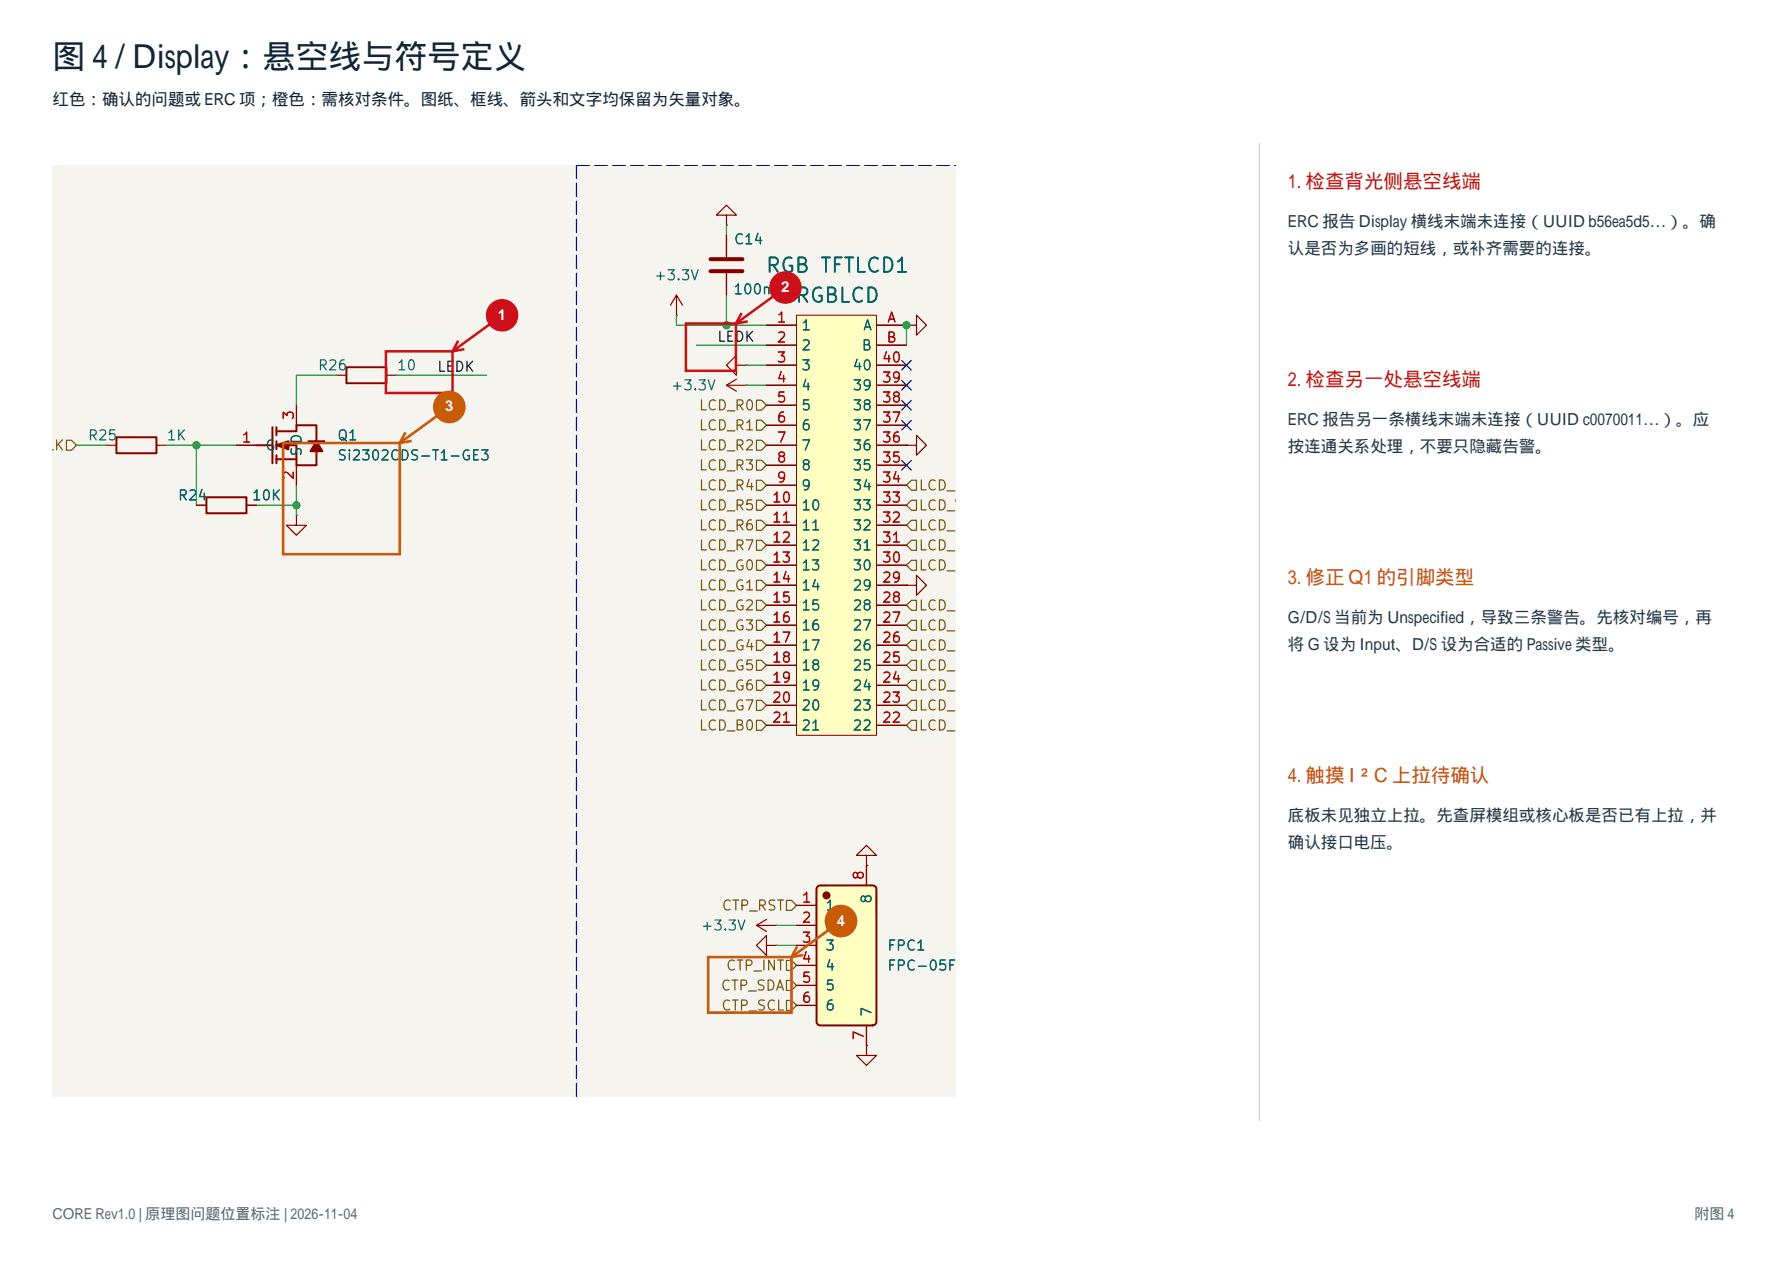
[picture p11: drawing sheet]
<svg xmlns="http://www.w3.org/2000/svg" width="420mm" height="297mm" viewBox="0 0 420 297" stroke-linecap="round" stroke-linejoin="round" font-family="sans-serif">
<path d="M12.3 38.8h212.3v218.8h-212.3z" fill="#f5f4ef" stroke="#f5f4ef" stroke-width=".24"/>
<path d="M27.4 102.7h9.4v3.8h-9.4zM48.5 116.8h9.4v3.8h-9.4z" fill="none" stroke="#840000" stroke-width=".47"/>
<path d="M25 104.6h2.4M36.8 104.6h2.3M46.2 118.7h2.3M57.9 118.7h2.4M177.8 217.4l2.3 1.4M177.8 217.4h4.7M180.1 216l-2.3 1.4M182.5 217.4h.1M203.6 201h-2.3l2.3-2.4 2.4 2.4h-2.4v2.3M203.6 203.3h.1" fill="none" stroke="#840000" stroke-width=".28"/>
<path d="M192.2 208.3l.5-.2 12.4-.1 .5 .2 .3 .4 .1 31.4a.94 .94 0 0 1-.9 .9h-12.3l-.5-.1-.3-.4-.1-31.4z" fill="#ffffc2"/>
<g fill="#840000" stroke="#840000" stroke-width=".47">
<path d="M65 104.6l2.8-.9v1.9z"/>
<path d="M74.4 103.7l1.4 2.3h-2.8z"/>
<circle cx="194.2" cy="210.4" r=".71"/>
</g>
<path d="M81.4 86.3h9.4v3.7h-9.4zM60.3 104.6h3.7M64 100.4v8.4M65 101.3h4.7v-1.4h4.7v3.8M65 104.6h4.7v4.7h4.7v-3.3M65 100.4v1.9M65 103.7v1.9M65 107v1.8M65 107.9h4.7M72.5 103.7h3.8M192.2 208.3l.5-.2 12.4-.1 .5 .2 .3 .4 .1 31.4a.94 .94 0 0 1-.9 .9h-12.3l-.5-.1-.3-.4-.1-31.4z" fill="none" stroke="#840000" stroke-width=".47"/>
<g fill="none" stroke="#840000" stroke-width=".28">
<path d="M170.7 50.6h-2.3l2.3-2.4 2.4 2.4h-2.4v2.3M170.7 52.9h.1M170.7 55.3v5.1M159 74.1h.1M159 69.4l-1.4 2.3M159 69.4l1.4 2.3M159 69.4v4.7M170.7 64.2v5.2M213 76.4h2.4v2.4l2.4-2.4-2.4-2.3v2.3M213 76.4h.1M69.7 95.2v4.7M79.1 88.2h2.3"/>
<path d="M90.8 88.2h2.4M55.6 104.6h4.7M69.7 109.3v4.7M69.7 121.1v2.3h-2.4l2.4 2.4 2.3-2.4h-2.3M69.7 121.1h.1M187.2 212.7h4.7M187.2 217.4h4.7M203.6 203.3v4.7M187.2 222.1h4.7M187.2 226.8h4.7M187.2 231.5h4.7M187.2 236.2h4.7"/>
<path d="M203.6 245.6v2.4h-2.3l2.3 2.3 2.4-2.3h-2.4M203.6 245.6h.1M203.6 240.9v4.7"/>
</g>
<path d="M167 60.9h7.5M167 63.7h7.5" fill="none" stroke="#840000" stroke-width=".94"/>
<path d="M187.2 74.1h18.8v98.7h-18.8z" fill="#ffffc2"/>
<path d="M187.2 74.1h18.8v98.7h-18.8z" fill="none" stroke="#800000" stroke-width=".24"/>
<g fill="none" stroke="#840000" stroke-width=".28">
<path d="M170.7 55.3v5.1M170.7 64.2v5.2M180.1 76.4h7.1M206 76.4h7M213 76.4h.1M69.7 95.2v4.7M170.7 90.5h4.7M170.7 90.5l2.4 1.4M173.1 85.8v2.4l-2.4-2.4 2.4-2.3v2.3h2.3M173.1 89.1l-2.4 1.4M175.4 85.8h.1M175.4 90.5h.1"/>
<path d="M180.1 81.1h7.1M180.1 85.8h7.1M180.1 90.5h7.1M180.1 95.2h7.1M180.1 99.9h7.1M206 81.1h7M206 85.8h7M206 90.5h7M206 95.2h7M206 99.9h7M46.2 118.7h2.3M55.6 104.6h4.7"/>
<path d="M57.9 118.7h2.4M69.7 109.3v4.7M180.1 104.6h7.1M180.1 109.3h7.1M180.1 114h7.1M180.1 118.7h7.1M206 104.6h7M206 109.3h7M206 114h7M206 118.7h7M213 104.6h2.4v2.4l2.4-2.4-2.4-2.3v2.3M213 104.6h.1"/>
<path d="M180.1 123.4h7.1M180.1 128.1h7.1M180.1 132.8h7.1M180.1 137.5h7.1M206 123.4h7M206 128.1h7M206 132.8h7M206 137.5h7M213 137.5h2.4v2.4l2.4-2.4-2.4-2.3v2.3M213 137.5h.1M180.1 142.2h7.1M180.1 146.9h7.1"/>
<path d="M180.1 151.6h7.1M180.1 156.3h7.1M206 142.2h7M206 146.9h7M206 151.6h7M206 156.3h7M180.1 161h7.1M180.1 165.7h7.1M180.1 170.4h7.1M206 161h7M206 165.7h7M206 170.4h7"/>
<path d="M187.2 212.7h4.7M187.2 217.4h4.7M203.6 203.3h.1M203.6 203.3v4.7M180.1 222.1v2.4l-2.3-2.4 2.3-2.3v2.3h2.4M182.5 222.1h.1M187.2 222.1h4.7M187.2 226.8h4.7M187.2 231.5h4.7M187.2 236.2h4.7M203.6 245.6h.1M203.6 240.9v4.7"/>
</g>
<g fill="none" stroke="#725600" stroke-width=".28">
<path d="M177.8 94h1.2l1.1 1.2-1.1 1.2h-1.2zM177.8 98.7h1.2l1.1 1.2-1.1 1.2h-1.2zM15.6 103.4h1.2l1.2 1.2-1.2 1.2h-1.2zM177.8 103.4h1.2l1.1 1.2-1.1 1.2h-1.2zM177.8 112.8h1.2l1.1 1.2-1.1 1.2h-1.2zM177.8 108.1h1.2l1.1 1.2-1.1 1.2h-1.2zM177.8 117.5h1.2l1.1 1.2-1.1 1.2h-1.2zM213 118.7l1.2-1.2h1.2v2.4h-1.2zM214.2 112.8h1.2v2.4h-1.2l-1.2-1.2zM177.8 131.6h1.2l1.1 1.2-1.1 1.2h-1.2zM177.8 126.9h1.2l1.1 1.2-1.1 1.2h-1.2zM177.8 122.2h1.2l1.1 1.2-1.1 1.2h-1.2z"/>
<path d="M177.8 136.3h1.2l1.1 1.2-1.1 1.2h-1.2zM213 128.1l1.2-1.2h1.2v2.4h-1.2zM214.2 122.2h1.2v2.4h-1.2l-1.2-1.2zM214.2 131.6h1.2v2.4h-1.2l-1.2-1.2zM177.8 159.9h1.2l1.1 1.1-1.1 1.2h-1.2zM177.8 141h1.2l1.1 1.2-1.1 1.2h-1.2zM177.8 155.2h1.2l1.1 1.1-1.1 1.2h-1.2zM177.8 150.5h1.2l1.1 1.1-1.1 1.2h-1.2zM177.8 145.8h1.2l1.1 1.1-1.1 1.2h-1.2zM213 146.9l1.2-1.1h1.2v2.3h-1.2zM213 151.6l1.2-1.1h1.2v2.3h-1.2zM213 156.3l1.2-1.1h1.2v2.3h-1.2z"/>
<path d="M214.2 141h1.2v2.4h-1.2l-1.2-1.2zM177.8 164.6h1.2l1.1 1.1-1.1 1.2h-1.2zM177.8 169.3h1.2l1.1 1.1-1.1 1.2h-1.2zM213 170.4l1.2-1.1h1.2v2.3h-1.2zM213 161l1.2-1.1h1.2v2.3h-1.2zM213 165.7l1.2-1.1h1.2v2.3h-1.2zM184.8 211.6h1.2l1.2 1.1-1.2 1.2h-1.2zM184.8 230.4h1.2l1.2 1.1-1.2 1.2h-1.2zM184.8 235.1h1.2l1.2 1.1-1.2 1.2h-1.2zM184.8 225.7h1.2l1.2 1.1-1.2 1.2h-1.2z"/>
</g>
<path d="M135.5 38.8v218.8M135.5 38.8h89.1" fill="none" stroke="#0000c2" stroke-width=".28" stroke-dasharray="3.1 1.1"/>
<g fill="none" stroke="#009600" stroke-width=".28">
<path d="M170.7 52.9v2.4M159 74.1v2.3h21.1M170.7 69.4v7M213 76.4v4.7M79.1 88.2h-9.4v7M93.2 88.2h21.1M163.7 81.1h16.4M175.4 85.8h4.7M175.4 90.5h4.7M18 104.6h7M39.1 104.6h16.5M46.2 104.6v14.1"/>
<path d="M60.3 118.7h9.4M69.7 114v7.1M182.5 217.4h4.7M182.5 222.1h4.7"/>
</g>
<path d="M211.9 89.4l2.3 2.2M211.9 84.7l2.3 2.2M211.9 98.8l2.3 2.2M211.9 94.1l2.3 2.2M214.2 89.4l-2.3 2.2M214.2 84.7l-2.3 2.2M214.2 98.8l-2.3 2.2M214.2 94.1l-2.3 2.2M211.9 108.2l2.3 2.2M214.2 108.2l-2.3 2.2" fill="none" stroke="#000084" stroke-width=".28"/>
<g fill="#009600" stroke="#009600" stroke-width=".24">
<circle cx="46.2" cy="104.6" r=".85"/>
<circle cx="69.7" cy="118.7" r=".85"/>
<circle cx="170.7" cy="76.4" r=".85"/>
<circle cx="213" cy="76.4" r=".85"/>
</g>
<path d="M296 33.5v230" fill="none" stroke="#ccd4db" stroke-width=".28"/>
<path d="M118 74.1l-11.6 8.4M161.2 76h11.8v11.1h-11.8zM174.3 73.5l-1.3 2.5M175.7 75.5l-2.7 .5M184.6 67.6l-11.6 8.4M90.7 82.6h15.7v9.7h-15.7zM107.7 80.1l-1.3 2.4M109.1 82l-2.7 .5" fill="none" stroke="#cc0f1a" stroke-width=".6"/>
<g fill="#cc0f1a" stroke="#cc0f1a" stroke-width=".6">
<circle cx="118" cy="74.1" r="3.5"/>
<circle cx="184.6" cy="67.6" r="3.5"/>
</g>
<path d="M105.6 95.6l-11.6 8.5M66.5 104.1h27.5v26.1h-27.5zM95.3 101.6l-1.3 2.5M96.7 103.6l-2.7 .5M197.7 216.4l-11.7 8.5M166.4 224.9h19.6v13h-19.6zM187.4 222.4l-1.4 2.5M188.8 224.4l-2.8 .5" fill="none" stroke="#c75c05" stroke-width=".6"/>
<g fill="#c75c05" stroke="#c75c05" stroke-width=".6">
<circle cx="105.6" cy="95.6" r="3.5"/>
<circle cx="197.7" cy="216.4" r="3.5"/>
</g>
<text font-size="7.8" fill="#122438" x="12.3" y="15.9">图 4 / Display：悬空线与符号定义</text>
<g font-size="4.6" fill="#cc0f1a">
<text x="302.7" y="44.1">1. 检查背光侧悬空线端</text>
<text x="302.7" y="90.7">2. 检查另一处悬空线端</text>
</g>
<g font-size="4.6" fill="#c75c05">
<text x="302.7" y="137.2">3. 修正 Q1 的引脚类型</text>
<text x="302.7" y="183.8">4. 触摸 I²C 上拉待确认</text>
</g>
<text font-size="3.9" fill="#122438" x="12.3" y="24.7">红色：确认的问题或 ERC 项；橙色：需核对条件。图纸、框线、箭头和文字均保留为矢量对象。</text>
<g font-size="3.9" fill="#253747">
<text x="302.7" y="53.3">ERC 报告 Display 横线末端未连接（UUID b56ea5d5…）。确</text>
<text x="302.7" y="59.6">认是否为多画的短线，或补齐需要的连接。</text>
<text x="302.7" y="99.8">ERC 报告另一条横线末端未连接（UUID c0070011…）。应</text>
<text x="302.7" y="106.2">按连通关系处理，不要只隐藏告警。</text>
<text x="302.7" y="146.4">G/D/S 当前为 Unspecified，导致三条警告。先核对编号，再</text>
<text x="302.7" y="152.8">将 G 设为 Input、D/S 设为合适的 Passive 类型。</text>
<text x="302.7" y="193">底板未见独立上拉。先查屏模组或核心板是否已有上拉，并</text>
<text x="302.7" y="199.3">确认接口电压。</text>
</g>
<g font-size="3.5" fill="#fff">
<text x="183.6" y="68.6">2</text>
<text x="117" y="75.1">1</text>
<text x="104.6" y="96.7">3</text>
<text x="196.7" y="217.5">4</text>
</g>
<g font-size="3.5" fill="#666">
<text x="12.3" y="286.4">CORE Rev1.0 | 原理图问题位置标注 | 2026-11-04</text>
<text x="398.2" y="286.4">附图 4</text>
</g>
<g font-size="3.4" fill="#006464">
<text x="179.7" y="64.9">RGB TFTLCD1</text>
<text x="186.7" y="72">RGBLCD</text>
</g>
<g font-size="2.4" fill="#006464">
<text x="172.3" y="58">C14</text>
<text x="153.5" y="66.5">+3.3V</text>
<text x="172.2" y="69.7">100nF</text>
<text x="188.1" y="78.2">1</text>
<text x="188.1" y="82.9">2</text>
<text x="202.3" y="82.9">B</text>
<text x="202.7" y="78.2">A</text>
<text x="74.5" y="87.6">R26</text>
<text x="93.1" y="87.6">10</text>
<text x="188.1" y="87.6">3</text>
<text x="200.2" y="87.6">40</text>
<text x="157.5" y="92.3">+3.3V</text>
<text x="188.1" y="92.3">4</text>
<text x="200.2" y="92.3">39</text>
<text x="188.1" y="97">5</text>
<text x="188.1" y="101.7">6</text>
<text x="200.2" y="101.7">37</text>
<text x="200.2" y="97">38</text>
<text x="20.5" y="104.1">R25</text>
<text x="39" y="104.1">1K</text>
<text x="62.2" y="106.4">G</text>
<text x="71.5" y="107.4" transform="rotate(-90 71.5 107.4)">SD</text>
<text x="79.1" y="104.1">Q1</text>
<text x="188.1" y="106.4">7</text>
<text x="200.2" y="106.4">36</text>
<text x="79.1" y="108.8">Si2302CDS-T1-GE3</text>
<text x="188.1" y="111.1">8</text>
<text x="200.2" y="111.1">35</text>
<text x="41.6" y="118.2">R24</text>
<text x="59" y="118.2">10K</text>
<text x="188.1" y="115.8">9</text>
<text x="200.2" y="115.8">34</text>
<text x="188.1" y="120.5">10</text>
<text x="188.1" y="125.2">11</text>
<text x="200.2" y="125.2">32</text>
<text x="200.2" y="120.5">33</text>
<text x="188.1" y="129.9">12</text>
<text x="200.2" y="129.9">31</text>
<text x="188.1" y="134.6">13</text>
<text x="200.2" y="134.6">30</text>
<text x="188.1" y="139.3">14</text>
<text x="200.2" y="139.3">29</text>
<text x="188.1" y="144">15</text>
<text x="188.1" y="148.7">16</text>
<text x="200.2" y="148.7">27</text>
<text x="200.2" y="144">28</text>
<text x="188.1" y="153.4">17</text>
<text x="200.2" y="153.4">26</text>
<text x="188.1" y="158.1">18</text>
<text x="200.2" y="158.1">25</text>
<text x="188.1" y="162.8">19</text>
<text x="188.1" y="167.5">20</text>
<text x="200.2" y="167.5">23</text>
<text x="200.2" y="162.8">24</text>
<text x="188.1" y="172.2">21</text>
<text x="200.2" y="172.2">22</text>
<text x="193.8" y="214.5">1</text>
<text x="205.4" y="212.5" transform="rotate(-90 205.4 212.5)">8</text>
<text x="164.5" y="219.2">+3.3V</text>
<text x="193.8" y="219.2">2</text>
<text x="193.8" y="223.9">3</text>
<text x="208.4" y="223.9">FPC1</text>
<text x="193.8" y="228.6">4</text>
<text x="193.8" y="233.3">5</text>
<text x="208.4" y="228.6">FPC-05F-6PH20</text>
<text x="193.8" y="238">6</text>
<text x="205.4" y="239.1" transform="rotate(-90 205.4 239.1)">7</text>
</g>
<g font-size="2.4" fill="#a90000">
<text x="182.4" y="76.4">1</text>
<text x="208.3" y="76.4">A</text>
<text x="182.4" y="81.1">2</text>
<text x="208.2" y="81.1">B</text>
<text x="182.4" y="85.8">3</text>
<text x="207.1" y="85.8">40</text>
<text x="182.4" y="90.5">4</text>
<text x="182.4" y="95.2">5</text>
<text x="207.1" y="95.2">38</text>
<text x="207.1" y="90.5">39</text>
<text x="69.6" y="98.9" transform="rotate(-90 69.6 98.9)">3</text>
<text x="182.4" y="99.9">6</text>
<text x="207.1" y="99.9">37</text>
<text x="56.6" y="104.6">1</text>
<text x="182.4" y="104.6">7</text>
<text x="207.1" y="104.6">36</text>
<text x="69.6" y="113" transform="rotate(-90 69.6 113)">2</text>
<text x="182.4" y="109.3">8</text>
<text x="182.4" y="114">9</text>
<text x="207.1" y="114">34</text>
<text x="207.1" y="109.3">35</text>
<text x="181.2" y="118.7">10</text>
<text x="207.1" y="118.7">33</text>
<text x="181.2" y="123.4">11</text>
<text x="207.1" y="123.4">32</text>
<text x="181.2" y="128.1">12</text>
<text x="207.1" y="128.1">31</text>
<text x="181.2" y="132.8">13</text>
<text x="181.2" y="137.5">14</text>
<text x="207.1" y="137.5">29</text>
<text x="207.1" y="132.8">30</text>
<text x="181.2" y="142.2">15</text>
<text x="207.1" y="142.2">28</text>
<text x="181.2" y="146.9">16</text>
<text x="207.1" y="146.9">27</text>
<text x="181.2" y="151.6">17</text>
<text x="207.1" y="151.6">26</text>
<text x="181.2" y="156.3">18</text>
<text x="181.2" y="161">19</text>
<text x="207.1" y="161">24</text>
<text x="207.1" y="156.3">25</text>
<text x="181.2" y="165.7">20</text>
<text x="207.1" y="165.7">23</text>
<text x="181.2" y="170.4">21</text>
<text x="207.1" y="170.4">22</text>
<text x="203.6" y="207" transform="rotate(-90 203.6 207)">8</text>
<text x="188.2" y="212.7">1</text>
<text x="188.2" y="217.4">2</text>
<text x="188.2" y="222.1">3</text>
<text x="188.2" y="226.8">4</text>
<text x="188.2" y="231.5">5</text>
<text x="188.2" y="236.2">6</text>
<text x="203.6" y="244.6" transform="rotate(-90 203.6 244.6)">7</text>
</g>
<g font-size="2.4" fill="#0f0f0f">
<text x="168.4" y="80.9">LEDK</text>
<text x="102.6" y="87.9">LEDK</text>
</g>
<g font-size="2.4" fill="#725600">
<text x="164.1" y="97">LCD_R0</text>
<text x="164.1" y="101.7">LCD_R1</text>
<text x="-.1" y="106.4">LCD_BLK</text>
<text x="164.1" y="106.4">LCD_R2</text>
<text x="164.1" y="111.1">LCD_R3</text>
<text x="164.1" y="115.8">LCD_R4</text>
<text x="215.8" y="115.8">LCD_DE</text>
<text x="164.1" y="120.5">LCD_R5</text>
<text x="164.1" y="125.2">LCD_R6</text>
<text x="215.8" y="125.2">LCD_HSYNC</text>
<text x="215.8" y="120.5">LCD_VSYNC</text>
<text x="164.1" y="129.9">LCD_R7</text>
<text x="215.8" y="129.9">LCD_DISP</text>
<text x="164.1" y="134.6">LCD_G0</text>
<text x="215.8" y="134.6">LCD_CLK</text>
<text x="164.1" y="139.3">LCD_G1</text>
<text x="164.1" y="144">LCD_G2</text>
<text x="164.1" y="148.7">LCD_G3</text>
<text x="215.8" y="148.7">LCD_B6</text>
<text x="215.8" y="144">LCD_B7</text>
<text x="164.1" y="153.4">LCD_G4</text>
<text x="215.8" y="153.4">LCD_B5</text>
<text x="164.1" y="158.1">LCD_G5</text>
<text x="215.8" y="158.1">LCD_B4</text>
<text x="164.1" y="162.8">LCD_G6</text>
<text x="164.1" y="167.5">LCD_G7</text>
<text x="215.8" y="162.8">LCD_B3</text>
<text x="215.8" y="167.5">LCD_B2</text>
<text x="164.1" y="172.2">LCD_B0</text>
<text x="215.8" y="172.2">LCD_B1</text>
<text x="169.5" y="214.5">CTP_RST</text>
<text x="169.2" y="233.3">CTP_SDA</text>
<text x="170.5" y="228.6">CTP_INT</text>
<text x="169.3" y="238">CTP_SCL</text>
</g>
</svg>
